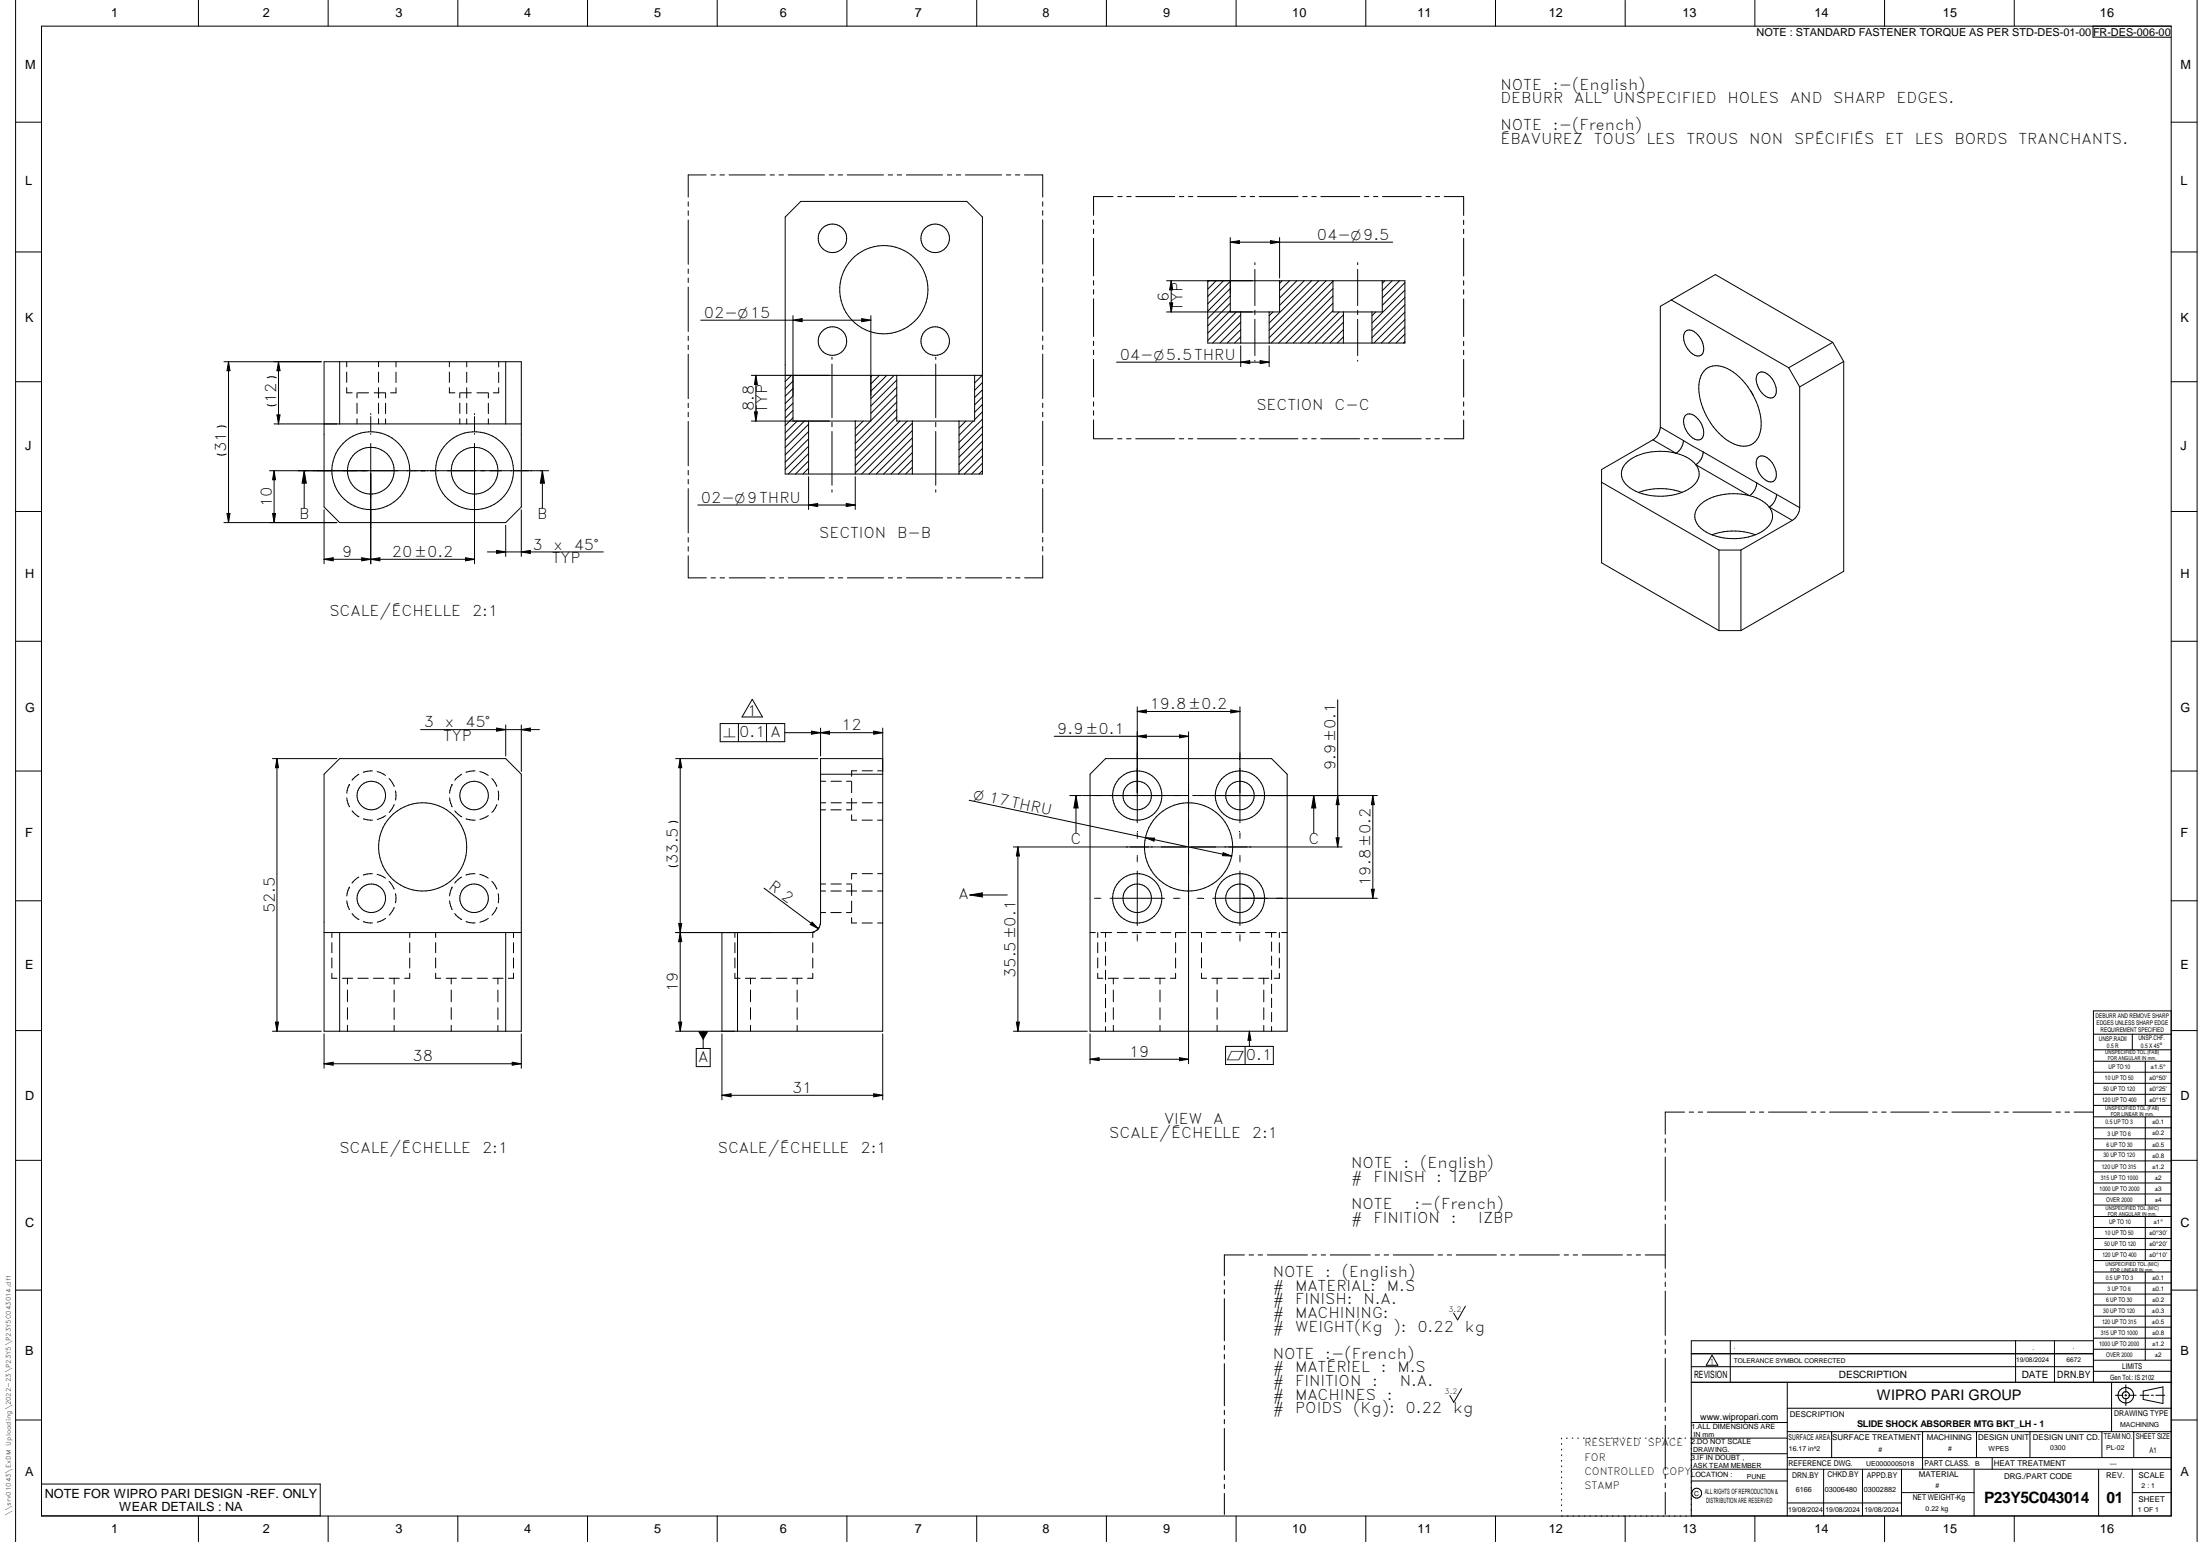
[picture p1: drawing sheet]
<svg xmlns="http://www.w3.org/2000/svg" width="848mm" height="594mm" viewBox="0 0 848 594" stroke-linecap="round" stroke-linejoin="round" font-family="sans-serif">
<g fill="none" stroke="#000" stroke-width=".39">
<path d="M6 .1v593.9M16 10.1h821v574h-821zM76.5 .1v10M126.5 .1v10M176.5 .1v10M226.5 .1v10M276.5 .1v10M326.5 .1v10M376.5 .1v10M426.5 .1v10M476.5 .1v10M526.5 .1v10"/>
<path d="M576.5 .1v10M626.5 .1v10M676.5 .1v10M726.5 .1v10M776.5 .1v10M806.8 10.1v4.2l30.2 .1M847 .1v593.9M6 47.1h10M837 47.1h10M265.3 77.8v1.7M272.2 67.4h-6.9v8.5M274.1 67.4h1.7"/>
<path d="M277.5 67.4h1.8M281.1 67.4h13.9M296.8 67.4h1.7M300.3 67.4h1.7M303.8 67.4h14M308.7 77.6h64l6 6v99h-76v-99zM319.6 67.4h1.7M323.1 67.4h1.7M326.6 67.4h14M342.4 67.4h1.7M345.9 67.4h1.7M349.4 67.4h13.9"/>
<path d="M365.2 67.4h1.7M368.6 67.4h1.8M372.2 67.4h13.9M387.9 67.4h1.7M391.4 67.4h1.7M394.9 67.4h7.1v8.5M402 77.7v1.7M429 75.7h-7.4v7.3M430.9 75.7h1.7M434.3 75.7h1.8M437.9 75.7h14.9M454.6 75.7h1.8"/>
<path d="M458.1 75.7h1.7M461.6 75.7h15M478.4 75.7h1.7M481.9 75.7h1.7M485.4 75.7h15M502.2 75.7h1.7M505.7 75.7h1.7M509.2 75.7h15M525.9 75.7h1.7M529.5 75.7h1.7M532.9 75.7h15M549.7 75.7h1.7"/>
<path d="M553.2 75.7h1.7M556.7 75.7h7.5v7.3M6 97.1h10M265.3 81.2v1.8M265.3 84.8v17M402 81.2v1.7M402 84.7v17.1M421.6 84.8v1.7M421.6 88.3v1.7M421.6 91.8v14.5M474.3 93.3l3.5-.6v1.2zM474.3 93.3h62.6"/>
<path d="M474.3 91.5v28.7M489.8 92.7l3.5 .6-3.5 .6zM493.3 91.5v15.6M564.2 84.8v1.7M564.2 88.3v1.7M564.2 91.8v14.5M837 97.1h10M265.3 103.6v1.7M265.3 107.1v1.7M265.3 110.6v17.1M402 103.6v1.7M402 107.1v1.7"/>
<path d="M402 110.6v17.1M421.6 108.1v1.7M421.6 111.6v1.7M421.6 115.1v14.5M450.9 116.7h1.2l-.6 3.5zM451.5 108.2v12M451.5 108.2l.6 3.5h-1.2zM465.6 108.2v24h76v-24h-91.9M466 108.2l-.4 .4M468.8 108.2l-3.2 3.2M471.6 108.2l-6 6M474.3 108.4l-8.7 8.7"/>
<path d="M474.3 111.2l-8.7 8.7M474.3 114l-8.7 8.7M474.3 116.8l-8.7 8.8M474.3 119.7l-8.7 8.7M483.7 101.2v.8M483.7 103.8v13.9M483.7 119.5v1.7M493.3 108.2v12h-43.6M494.2 108.2l-.9 1M497.1 108.2l-3.8 3.8M499.9 108.2l-6.6 6.6M502.8 108.2l-9.5 9.4"/>
<path d="M505.6 108.2l-16.4 16.3M508.4 108.2l-19.2 19.1M511.2 108.2l-22 21.9M513.8 119.7l-12.4 12.5M513.8 108.4l-23.7 23.8M513.8 111.2l-20.9 21M513.8 114l-18.1 18.2M513.8 116.8l-15.2 15.4M513.8 108.2v12h19v-12M523.4 101.2v.8M523.4 103.8v13.9M523.4 119.5v1.7"/>
<path d="M533.9 108.2l-1.1 1M536.7 108.2l-3.9 3.8M539.5 108.2l-6.7 6.6M541.6 111.8l-12.7 12.7M541.6 114.6l-12.7 12.7M541.6 117.4l-12.7 12.7M541.6 108.9l-8.8 8.7M564.2 108.2v1.7M564.2 111.6v1.8M564.2 115.1v14.6M644.3 115.6l16.9-9.8 45.3 26.1M644.3 115.6l45.2 26.1"/>
<path d="M644.3 115.6l-4.3 2.4v46.5M86.3 139.4h37.6M88.1 139.4l.5 3.4h-1.1zM88.1 139.4v61.9M107.4 139.4v23.9M107.4 139.4l.5 3.4h-1.1zM124.9 139.4h76.1v55.9l-6.1 6h-64l-6-6zM130.9 139.4v23.9M133.6 139.4v1.9M145.9 139.4v1.9M152.7 139.4v2M173.2 139.4v1.9"/>
<path d="M179.9 139.4v2M192.2 139.4v2M194.9 139.4v23.9M265.3 129.5v1.7M265.3 133v1.7M265.3 136.5v17.1M270.1 123.4h65.6M305.7 123.4l3.5-.6v1.2zM305.7 121.6v40.6M320.7 137.6v.8M332.2 122.8l3.5 .6-3.5 .6zM335.7 121.6v40.6h-46.1"/>
<path d="M360.7 137.6v.8M402 129.5v1.6M402 133v1.7M402 136.4v17.1M421.6 131.4v1.7M421.6 134.9v1.8M421.6 138.4v14.6M430.4 139.5h58.8M476.6 120.2l-11 11M478.3 139.5l3.5-.6v1.2zM478.3 127l-5.2 5.2M478.3 121.3l-10.9 10.9"/>
<path d="M478.3 129.8l-2.4 2.4M478.3 124.2l-8.1 8M478.3 133.2v8.1M478.3 120.2v12M483.7 123v14M483.7 138.8v.3M485.8 138.9l3.4 .6-3.4 .6zM489.2 133.2v8.1M489.2 120.2v12M490.7 120.2l-1.5 1.4M516.2 120.2l-12 12M517.9 124.2l-8 8"/>
<path d="M517.9 127l-5.2 5.2M517.9 121.3l-10.9 10.9M517.9 129.8l-2.4 2.4M517.9 120.2v12M523.4 123v14M523.4 138.8v.3M528.9 120.2v12M530.4 120.2l-1.5 1.4M541.6 123.1l-9.1 9.1M541.6 131.6l-.6 .6M541.6 125.9l-6.3 6.3M541.6 128.7l-3.5 3.5"/>
<path d="M541.6 120.3l-12 11.9M564.2 131.5v1.7M564.2 135v1.7M564.2 138.5v14.5M649.7 127.7a3.5 3.5 0 0 1 4.8 1.3 6.5 6.5 0 0 1 1.6 7.6 3.4 3.4 0 0 1-4.8-1.3 6.5 6.5 0 0 1-1.6-7.6zM706.5 131.9l4.2 7.4M706.5 131.9l-17 9.8M710.7 139.3l-16.9 9.8M710.7 139.3v80.8l-39.6 22.9M6 147.1h10M103 155.9a3.9 3.9 0 0 0 3.5 0M103 145.5a3.9 3.9 0 0 1 3.5 0"/>
<path d="M106.8 159.9h1.1l-.5 3.4zM133.6 149.4v1.9h2.2M133.6 143.3v4M137.6 151.3v2M137.6 155.3v4M137.9 151.3h4.2M142.9 159.3v.4M144.2 151.3h4.2M145.9 143.3v4M145.9 149.4v3.9M145.9 155.3v4M148.6 151.3v2"/>
<path d="M148.6 155.4v3.9M152.7 149.4v1.9h-2.1M152.7 143.4v4M173.2 149.4v1.9h2.1M173.2 143.3v4M177.2 151.3v2M177.2 155.3v4M177.5 151.3h4.2M179.9 143.4v4M179.9 149.4v3.9M179.9 155.4v3.9M182.9 159.3v.4"/>
<path d="M183.9 151.3h4.1M188.3 151.3v2M188.3 155.4v3.9M192.2 149.4v1.9h-2M192.2 143.4v4M265.3 155.4v1.7M265.3 158.9v1.7M289.6 144.6h30.1M290.8 158.7h1.2l-.6 3.5zM291.4 144.6v17.6M291.4 144.6l.6 3.5h-1.2zM305.1 144.6l-2.4 2.4"/>
<path d="M305.7 152.5l-3 3M305.7 155.3l-3 3M305.7 158.1l-3 3M305.7 146.8l-3 3M305.7 149.6l-3 3.1M315.3 144.6h60.4M320.7 140.3v20.7M336.2 144.6l-.5 .5M339 144.6l-3.3 3.3M341.8 144.6l-6.1 6.1M344.7 144.6l-9 9M345.7 152.1l-10 10"/>
<path d="M345.7 146.4l-10 10M345.7 149.2l-10 10.1M345.7 154.9l-16 16M345.7 157.7l-16 16M345.7 144.6v17.6h30v-17.6M360.7 140.3v20.7M375.7 144.6h3M375.8 144.6l-.1 .1M378.6 144.6l-2.9 2.9M378.7 147.4l-3 3M378.7 150.2l-3 3M378.7 153l-3 3"/>
<path d="M378.7 155.8l-3 3M378.7 158.7l-3 3M402 155.3v1.7M402 158.8v1.7M421.6 154.8v1.7M421.6 158.2v1.8M564.2 154.8v1.7M564.2 158.3v1.7M657.6 142.2a7.9 7.9 0 0 1 9.4 .4 26 26 0 0 1 11.8 22.6 6.8 6.8 0 0 1-10.3 5.9 25.9 25.9 0 0 1-13.6-22.8l.2-1.3a8.1 8.1 0 0 1 2.5-4.8zM674.9 150.6l1 1.8M677.7 143.9a2.92 2.92 0 0 1 4.2 .7 7.5 7.5 0 0 1 2.5 7.7 2.77 2.77 0 0 1-4.5-.2 7.5 7.5 0 0 1-2.5-7.7zM689.5 141.7l4.3 7.4"/>
<path d="M693.8 149.1v46.5M837 147.1h10M83.7 174.9a3.9 3.9 0 0 0 3.5 0M83.7 164.5a3.9 3.9 0 0 1 3.5 0M105.6 163.3h95.4M137.6 161.3v2M142.9 160.5v5.7M142.9 167v.3M142.9 170.9v46.3M145.9 161.3v2M148.6 161.4v1.9M177.2 161.3v2"/>
<path d="M179.9 161.4v1.9M182.9 170.9v46.3M182.9 160.5v5.7M182.9 167v.3M188.3 161.4v1.9M265.3 162.3v17.2M305.7 161l-3 3M307.3 162.2l-4.6 4.6M310.1 162.2l-7.4 7.4M311.7 177.6l-5 5M311.7 174.8l-7.8 7.8M311.7 169.1l-9 9"/>
<path d="M311.7 171.9l-9 9M311.7 163.4l-9 9M311.7 166.3l-9 9M311.7 162.2v20.4M320.7 162.7v1.7M320.7 166.2v20.7M329.7 162.2v20.4M329.9 162.2l-.2 .2M332.7 162.2l-3 3M335.6 162.2l-5.9 5.9M345.7 160.6l-16 16M346.9 162.2l-17.2 17.2"/>
<path d="M349.7 162.2l-20 20M351.7 177.2l-5.4 5.4M351.7 174.4l-8.2 8.2M351.7 171.5l-11.1 11.1M351.7 168.7l-13.9 13.9M351.7 165.9l-16.7 16.7M351.7 163l-19.6 19.6M351.7 162.2v20.4M360.7 162.7v1.7M360.7 166.2v20.7M369.7 162.2v20.4M372.3 162.2l-2.6 2.6"/>
<path d="M375.2 162.2l-5.5 5.5M378.7 178.5l-4.1 4.1M378.7 161.5l-9 9M378.7 164.3l-9 9M378.7 167.1l-9 9M378.7 170l-9 9M378.7 172.8l-9 9M378.7 175.6l-7 7M402 162.3v17.1M421.6 161.8v7.2h7.4M430.8 169h1.7M434.3 169h1.7"/>
<path d="M437.8 169h15M454.6 169h1.7M458.1 169h1.7M461.6 169h15M478.4 169h1.7M481.9 169h1.7M485.4 169h14.9M502.2 169h1.7M505.6 169h1.8M509.1 169h15M525.9 169h1.7M529.4 169h1.7"/>
<path d="M532.9 169h15M549.7 169h1.7M553.2 169h1.7M564.2 161.8v7.2h-7.5M637.2 169.5l-19.8 11.4v35.9l45.2 26.2M637.2 169.5l8.9 5.1M640 164.5a6.4 6.4 0 0 1-2.8 5M640 164.5l8.9 5.2M646.1 174.6l2.7 .9 2.4 1.2 2.5 2.3M646.1 174.6a21.1 21.1 0 0 0-19.3 3.8 5.9 5.9 0 0 0 1.6 9.6 22.6 22.6 0 0 0 23.6-.3 5.8 5.8 0 0 0 1.7-8.7M648.9 169.7a6.1 6.1 0 0 1-2.8 4.9M648.9 169.7l7.6 4.4"/>
<path d="M649.7 160.1a3.4 3.4 0 0 1 4.8 1.3 6.5 6.5 0 0 1 1.6 7.5 3.4 3.4 0 0 1-4.8-1.3 6.5 6.5 0 0 1-1.6-7.5zM653.7 179l20.7 12M656.5 174.1a6.1 6.1 0 0 1-2.8 4.9M656.5 174.1l20.7 12M677.7 176.2a3.4 3.4 0 0 1 4.8 1.3 6.4 6.4 0 0 1 1.6 7.6 2.92 2.92 0 0 1-4.2-.7 7.5 7.5 0 0 1-2.5-7.7zM6 197.1h10M87.5 197.8h1.1l-.5 3.5zM103.9 181.4h102.6M105.1 197.8h1.1l-.5 3.5zM105.7 181.4v19.9M105.7 181.4l.5 3.4h-1.1zM117.3 181.4v14.3"/>
<path d="M117.3 181.4l.8 4.7h-1.6zM124.9 196.4v20.8M201 196.4v18M206.7 181.4h4.8M209.1 181.4v14.3M209.1 181.4l.8 4.7h-1.6zM265.3 181.2v1.8M265.3 184.7v1.7M265.3 188.3v17M269 194.6h60.7M311.7 180.4l-2.2 2.2M311.7 183.6v12.7"/>
<path d="M311.7 194.6l3.5-.6v1.2zM320.7 188.7v.9M326.2 194l3.5 .6-3.5 .6zM329.7 183.6v12.7M351.7 180l-2.6 2.6M360.7 188.7v.9M378.7 181.3l-1.3 1.3M402 181.2v1.7M402 184.7v1.7M402 188.2v17.1M617.4 185.8l45.2 26.1M631.7 189.7a24.8 24.8 0 0 1 16.7 0"/>
<path d="M674.4 191l3.9 1.4 2.1 1.4 1.6 1.5M674.4 191a21.3 21.3 0 0 0-19.3 3.7 5.9 5.9 0 0 0 1.5 9.6 22.6 22.6 0 0 0 23.7-.2 5.8 5.8 0 0 0 1.7-8.8M677.2 186.1a6.2 6.2 0 0 1-2.8 4.9M677.2 186.1l7.6 4.4M682 195.3l8.9 5.2M684.8 190.5a5.9 5.9 0 0 1-2.8 4.8M684.8 190.5l9 5.1M693.8 195.6a6.4 6.4 0 0 1-2.9 4.9M837 197.1h10M86.3 201.3h43.6M124.9 215.5l3.5-.6v1.2zM124.9 215.5h58"/>
<path d="M139.4 214.9v1.2l7-1.2v1.2zM179.5 214.9l3.4 .6-3.4 .6zM187.9 212.6h44.7M191.4 212l3.5 .6-3.5 .6zM194.9 202.4v12M201 212.6l3.4-.6v1.2zM265.3 214.1v8.5h7M265.3 207.1v1.7M265.3 210.6v1.7M402 207.1v1.7M402 210.6v1.7M402 214.1v8.5h-7"/>
<path d="M659.9 206a24.8 24.8 0 0 1 16.8 0M662.6 211.9h8.5M662.6 211.9v31.1M671.1 211.9v31.1M690.9 200.5l-19.8 11.4M274.1 222.6h1.7M277.6 222.6h1.7M281.1 222.6h14M296.9 222.6h1.7M300.4 222.6h1.7M303.9 222.6h13.9M319.7 222.6h1.7"/>
<path d="M323.1 222.6h1.8M326.6 222.6h14M342.4 222.6h1.7M345.9 222.6h1.7M349.4 222.6h14M365.2 222.6h1.7M368.7 222.6h1.7M372.2 222.6h14M388 222.6h1.7M391.5 222.6h1.7M6 247.1h10M662.6 243h8.5"/>
<path d="M837 247.1h10M194.9 279.3v12M201 279.3v17.9M277.6 278.8h24.9v7h-24.9zM284.6 278.8v7M290 269.4l3.9 6.8h-7.9zM295.5 278.8v7M438.4 272.3v44.7M438.4 274.1h39.6M438.4 274.1l3.5-.6v1.2zM474.5 273.5l3.5 .6-3.5 .6zM478 272.3v44.7"/>
<path d="M515.7 269.6v56.7M6 297.1h10M105 292.3h24.9M106.8 292.3l.6 3.5h-1.2zM106.8 292.3v105M130.9 292.3h64l6.1 6v99h-76.1v-99zM138.3 298.3l-2.6 2.3M143.6 297l-3.6 .5M145.4 297.3l3.2 1.4M150 299.9l1.9 3M162.1 281.1h45.8M178 298.3l-2.7 2.3"/>
<path d="M183.1 297l-3.5 .5M185 297.3l3.2 1.4M189.6 299.9l1.9 3M191.4 280.5l3.5 .6-3.5 .6zM201 281.1l3.4-.6v1.2zM260.4 292.3h54.9M262.2 292.3l.6 3.5h-1.2zM262.2 292.3v105M302.5 282.3h37.8M312.8 281.7l7 1.2v-1.2l-7 1.2zM316.3 280.5v10.8M316.3 298.3h24"/>
<path d="M330.3 297h-2v2.1M332.4 297h3.9M336.8 281.7l3.5 .6-3.5 .6zM338.3 297h2M340.3 280.5v116.8h-79.9M340.3 292.3h-24v63a4 4 0 0 1-4 4M406.4 283.7h51.8M426.2 292.3h64l6 6v99h-76v-99zM438.4 283.7l3.5-.6v1.2zM454.7 283.1l3.5 .6-3.5 .6zM458.2 281.9v127.9M837 297.1h10"/>
<path d="M133.7 307.4l1 3.5M134.7 302.2l-1 3.4M134.7 302.2h.1M135.7 312.4l2.7 2.3M140.1 315.5l3.5 .5M148.6 314.2l-3.2 1.5M151.9 310l-1.9 3M152.4 304.7l.3 1.8-.3 1.7M173.3 307.4l1 3.5M174.2 302.2h.1M174.2 302.2l-.9 3.4M175.3 312.4l2.7 2.3"/>
<path d="M179.7 315.5l3.5 .5M188.3 314.2l-3.3 1.5M191.6 310l-2 3M192 304.7l.1 3.5M261.3 316.9a3.9 3.9 0 0 0-3.5 0M316.3 312h2M316.3 301h2M316.3 309.3h2M320.3 312h4M320.3 301h4M320.3 309.3h4M326.3 312h2"/>
<path d="M326.3 301h2M326.3 309.3h4M328.3 313.9v2.1h1.9M328.3 301.2v4.2M328.3 307.6v4.2M332.3 316h4M332.4 309.3h3.9M338.3 316h2M338.3 309.3h2M373.6 308.3l101.2 21.5M412.4 306.5h4.8M414.8 306.5v14.4"/>
<path d="M414.8 306.5l.8 4.8h-1.6zM417.4 306.5h40.6M459.8 306.5h1.8M461.9 306.5h69.1M506.4 306.5l.8 4.8h-1.6zM506.4 306.5v14.4M515.7 306.5l.5 3.5h-1.1zM529.2 306.5l.6 3.5h-1.1zM529.2 306.5v39.6M138.3 337.9l-2.6 2.3M143.6 336.6l-2 .1-1.6 .4M145.4 336.8l3.2 1.5"/>
<path d="M150 339.6l1.9 2.9M178 337.9l-2.7 2.3M183.1 336.6l-2 .1-1.5 .4M185 336.8l3.2 1.5M189.6 339.6l1.9 2.9M261.3 333.5a3.9 3.9 0 0 1-3.5 0M330.3 336.6h-2v2.1M332.4 336.6h3.9M338.3 336.6h2M390.7 326.3h126.7M392.4 326.3v71M392.4 326.3l.6 3.5h-1.2z"/>
<path d="M438.4 320.8v1.8M438.4 322.9v.1M438.4 329.6v.1M438.4 330v1.7M438.4 332v.1M438.4 335.6v21M441.5 322.7l3.6 .2-.3 1.2zM471.5 328.5l3.3 1.3-3.5-.2zM478 329.6v.1M478 330v1.7M478 332v.1M478 320.8v1.8"/>
<path d="M478 322.9v.1M478 335.6v21M515.1 322.8h1.1l-.5 3.5zM6 347h10M124.9 359.3h6M127.9 359.3v1.9M130.9 359.3h70.1M130.9 359.3v38M133.7 347l1 3.4M134.7 341.8l-1 3.4M134.7 341.8h.1M135.7 352l1.3 1.4 1.4 .9"/>
<path d="M140.1 355l1.5 .5 2 .1M148.6 353.8l-3.2 1.5M151.9 349.6l-1.9 3M152.4 344.3l.3 1.8-.3 1.8M157.9 359.3v1.9M167.9 359.3v1.9M173.3 347l1 3.4M174.2 341.8h.1M174.2 341.8l-.9 3.4M175.3 352l1.3 1.4 1.4 .9M179.7 355l1.4 .5 2.1 .1M188.3 353.8l-3.3 1.5"/>
<path d="M191.6 349.6l-2 3M192 344.3l.1 3.6M194.9 359.3v38M198 359.3v1.9M260.4 359.3h52.2M261.6 355.8h1.2l-1.2 7h1.2zM278.3 359.3v38M283.3 359.3v1.9M284.3 359.3v38M294.5 342.2l21 15.6M313 359.3h.3M313.1 355.3l2.4 2.5-3.2-1.6z"/>
<path d="M313.3 359.3v1.9M314.1 359l-.8 .3M315.9 357.2l-1.1 1.3M316.3 355.4l-.1 .9M316.3 351.6h2M316.3 340.6h2M316.3 343.3h2M320.3 351.6h4M320.3 343.3h4M320.3 340.6h4M326.3 351.6h2M326.3 343.3h3.9"/>
<path d="M326.3 340.6h2M328.3 340.9v4.1M328.3 347.2v4.2M328.3 353.5v2.1h1.9M332.3 343.3h4M332.3 355.6h4M338.3 343.3h2M338.3 355.6h2M373.9 344.8h14.4M373.9 344.8l4.8-.8v1.6zM420.2 359.3h2M421.9 346.1h.1"/>
<path d="M422.3 346.1h1.8M423.2 359.3v1.9M424.3 346.1h.1M424.4 359.3h4.1M426.2 359.3v1.8M427.9 346.1h21M434.6 359.3h-3.9M436.4 359.3h3.6M441.8 359.3h3.7M447.5 359.3h3.8M452.4 346.1h.1M452.7 346.1h1.8"/>
<path d="M453.2 359.3v1.9M453.3 359.3h3.9M454.8 346.1h.1M459.1 359.3h3.9M461.5 346.1h.1M461.9 346.1h1.7M463.2 359.3v1.9M465 359.3h3.8M467.5 346.1h63.5M474.6 359.3h-3.8M476.4 359.3h3.6M481.8 359.3h3.8"/>
<path d="M487.8 359.3h4.2M490.2 359.3v1.8M493.2 359.3v1.9M494.1 359.3h2.1M528.7 342.6h1.1l-.6 3.5zM837 347h10M127.9 374.9v2h2M127.9 363.2v3.9M127.9 369.1v3.8M132 376.9h3.9M133.9 376.9v2.2M138 376.9h3.9"/>
<path d="M144 376.9h4M150 376.9h3.9M151.9 376.9v2.2M157.9 375v1.9h-1.9M157.9 363.2v3.9M157.9 369.1v3.9M167.9 374.9v2h2M167.9 363.2v3.9M167.9 369.1v3.8M172 376.9h3.9M173.9 376.9v2.2M178 376.9h3.9"/>
<path d="M184 376.9h3.9M190 376.9h3.9M191.9 376.9v2.2M198 375v1.9h-2M198 363.2v3.9M198 369.1v3.9M283.3 374.9v2h2M283.3 363.2v3.9M283.3 369.1v3.8M287.4 376.9h3.9M289.3 376.9v2.2M293.3 376.9h4"/>
<path d="M299.3 376.9h4M305.4 376.9h3.9M307.3 376.9v2.2M313.3 375v1.9h-2M313.3 363.2v3.9M313.3 369.1v3.9M423.2 374.9v2h2M423.2 363.2v3.9M423.2 369.1v3.8M426.2 363v3.5M426.2 368.4v3.5M426.2 373.8v3.6"/>
<path d="M426.2 379.2v3.6M427.2 376.9h3.9M429.2 376.9v2.2M433.2 376.9h3.9M438.4 360.1v.1M438.4 360.4v1.8M438.4 362.5v.1M439.2 376.9h3.9M445.2 376.9h4M447.2 376.9v2.2M453.2 375v1.9h-2M453.2 363.2v3.9"/>
<path d="M453.2 369.1v3.9M463.2 374.9v2h2M463.2 363.2v3.9M463.2 369.1v3.8M467.2 376.9h3.9M469.2 376.9v2.2M473.2 376.9h3.9M478 360.1v.1M478 360.4v1.8M478 362.5v.1M479.2 376.9h4M485.2 376.9h3.9"/>
<path d="M487.2 376.9v2.2M490.2 362.9v3.6M490.2 368.3v3.6M490.2 373.8v3.6M490.2 379.2v3.6M493.2 375v1.9h-2M493.2 363.2v3.9M493.2 369.1v3.9M6 397h10M105 397.3h18.9M106.2 393.8h1.2l-.6 3.5zM124.9 398.3v13.3"/>
<path d="M133.9 381.4v4.5M133.9 388.2v4.5M133.9 395v2.3M151.9 381.5v4.5M151.9 388.3v4.5M151.9 395.1v2.2M173.9 381.4v4.5M173.9 388.2v4.5M173.9 395v2.3M191.9 381.5v4.5M191.9 388.3v4.5M191.9 395.1v2.2"/>
<path d="M201 398.3v13.3M261.6 393.8h1.2l-.6 3.5zM271.1 397.3v6.6M278.3 398.3v25.4M289.3 381.4v4.5M289.3 388.2v4.5M289.3 395v2.3M307.3 381.5v4.5M307.3 388.3v4.5M307.3 395.1v2.2M340.3 398.3v25.4M390.7 397.3h28.4"/>
<path d="M391.8 393.8h1.2l-.6 3.5zM420.2 398.3v11.5M426.2 384.6v3.6M426.2 390.1v3.6M426.2 395.5v1.8M429.2 381.4v4.5M429.2 388.2v4.5M429.2 395v2.3M447.2 381.5v4.5M447.2 388.3v4.5M447.2 395.1v2.2M469.2 381.4v4.5"/>
<path d="M469.2 388.2v4.5M469.2 395v2.3M481.6 397.3v5.8M481.6 397.3l.6 3.5h-1.1zM487.2 381.5v4.5M487.2 388.3v4.5M487.2 395.1v2.2M490.2 384.6v3.6M490.2 390.1v3.5M490.2 395.5v1.8M807 398.4h30M822 398.4v6.1"/>
<path d="M837 397h10M837 389.5h-30v143.1M124.9 409.8l3.5-.6v1.2zM124.9 409.8h76.1M197.4 409.2l3.6 .6-3.6 .6zM268.4 403.9h5.4v7h-5.4zM420.2 408.1l3.5-.6v1.1zM420.2 408.1h38M454.7 407.5l3.5 .6-3.5 .5zM472.4 403.1h18.5v7h-18.5zM480 403.1v7M807 404.5h30"/>
<path d="M807 408.9h30M807 413.1h30M807 417.4h30M827 408.9v17M278.3 422h62M278.3 422l3.5-.6v1.2zM336.8 421.4l3.5 .6-3.5 .6zM641.9 438.7v1.8M649.4 428.5h-7.5v8.5M651.2 428.5h1.7M654.6 428.5h1.8M658.2 428.5h14.7"/>
<path d="M674.7 428.5h1.7M678.2 428.5h1.7M681.7 428.5h14.8M698.3 428.5h1.7M701.8 428.5h1.7M705.3 428.5h14.7M721.9 428.5h1.7M725.3 428.5h1.8M728.9 428.5h14.7M745.4 428.5h1.7M748.9 428.5h1.7M752.4 428.5h14.8"/>
<path d="M769 428.5h1.7M772.5 428.5h1.7M776 428.5h14.7M792.6 428.5h1.7M796 428.5h1.8M799.5 428.5h7.4M807 421.6h30M807 425.9h30M807 430.3h30M807 434.5h30M807 438.7h30M827 430.3v34"/>
<path d="M6 447h10M641.9 442.3v1.6M641.9 445.8v17M807 443h30M807 447.3h30M807 451.5h30M807 455.8h30M807 460h30M837 447h10M641.9 464.6v1.7M641.9 468.1v1.7M641.9 471.6v17.1"/>
<path d="M807 464.3h30M807 468.7h30M807 472.9h30M807 477.1h30M827 468.7v16.9M6 497h10M472 493.4v1.6M472 496.8v1.8M479.7 483.5h-7.7v8M481.5 483.5h1.7M485 483.5h1.7M488.5 483.5h15.5"/>
<path d="M505.8 483.5h1.7M509.3 483.5h1.7M512.8 483.5h15.5M530.1 483.5h1.7M533.6 483.5h1.7M537.1 483.5h15.5M554.4 483.5h1.7M557.9 483.5h1.7M561.4 483.5h15.5M578.7 483.5h1.6M582.2 483.5h1.7M585.6 483.5h15.5"/>
<path d="M603 483.5h1.6M606.4 483.5h1.8M609.9 483.5h15.5M627.2 483.5h1.7M630.7 483.5h1.7M634.2 483.5h7.7M641.9 490.4v1.7M641.9 493.9v1.7M641.9 497.4v17.1M807 481.4h30M807 485.6h30M807 490.1h30"/>
<path d="M807 494.3h30M807 498.6h30M827 490.1v33.9M837 497h10M472 500.3v16.3M472 518.3v1.8M564.9 503.2l-3 5.3-1.5-2.6M641.9 516.3v1.6M641.9 519.8v1.7M667 516.6v16M777 516.6v16M792 516.6v16"/>
<path d="M807 502.8h30M807 507.1h30M807 511.3h30M807 515.5h30M807 519.8h30M807 516.6h-155v67.5M472 521.8v1.7M472 525.4v16.2M563.5 535l-3.1 5.3-1.5-2.7M641.9 523.2v17.1M652 532.6h185.2M652 521.5h155"/>
<path d="M652 526.5h155M660 522.1l2.2 3.9h-4.5zM689 532.6v51.4M807 524h30M807 528.3h30M814 532.6v19M815.5 537.5h2.8M819.1 537.5h.7M819.5 533.5v2.9M819.5 537.2v.7M819.5 538.7v2.8M820.6 537.5h2.9"/>
<path d="M825 537.5h3.4M826.2 535.9l7.6-1.6v6.4l-7.6-1.5zM829.3 537.5h.8M831 537.5h3.5M6 547.1h10M472 543.3v1.7M472 546.9v1.7M472 550.3v16.2M602 554.1v.3M602 556.2v.3M602 558.3v.3M603.8 554.1h.4"/>
<path d="M606 554.1h.3M608.2 554.1h.3M610.4 554.1h.3M612.6 554.1h.3M614.7 554.1h.3M616.9 554.1h.3M619.1 554.1h.3M621.2 554.1h.3M623.4 554.1h.3M625.6 554.1h.3M627.8 554.1h.3M629.9 554.1h.4"/>
<path d="M632.1 554.1h.3M634.3 554.1h.3M636.5 554.1h.3M638.6 554.1h.3M640.8 554.1h.3M641.9 542.1v1.7M641.9 545.6v1.7M641.9 549.1v17M643 554.1h.3M645.2 554.1h.3M647.3 554.1h.4M649.5 554.1h.3"/>
<path d="M652 548h37M689 542.5h148M689 551.6h148M689 554.1h-37.3M706.1 551.6v10M741.1 551.6v14.4M761.9 551.6v10M782.5 551.6v10M810.3 551.6v10M822.5 551.6v10M837 547.1h10M16 571.8h107.4v12.2h-107.4"/>
<path d="M472 568.3v1.8M472 571.8v1.7M472 575.4v8.1M602 560.5v.3M602 562.6v.3M602 564.8v.3M602 566.9v.3M602 569v.3M602 571.2v.3M602 573.3v.4M602 575.5v.3M602 577.6v.3"/>
<path d="M602 579.8v.3M641.9 567.9v1.7M641.9 571.4v1.8M641.9 574.9v8.6M652 570.6h37M652 560.1h37M689 561.6h148M689 579h44M703 566v18M718 566v18M733 575.1h28M733 566v18"/>
<path d="M761 566v18M768 561.6v4.4M809 566v18M822 566v18M822 575.1h15M837 566h-185M76.5 584.1v9.9M126.5 584.1v9.9M176.5 584.1v9.9M226.5 584.1v9.9M276.5 584.1v9.9M326.5 584.1v9.9"/>
<path d="M376.5 584.1v9.9M426.5 584.1v9.9M476.5 584.1v9.9M526.5 584.1v9.9M576.5 584.1v9.9M602 581.9v.3M626.5 584.1v9.9M652 584h185M676.5 584.1v9.9M726.5 584.1v9.9M776.5 584.1v9.9"/>
<circle cx="320.9" cy="91.8" r="5.5"/>
<circle cx="360.5" cy="91.8" r="5.5"/>
<circle cx="340.7" cy="111.6" r="17"/>
<circle cx="320.9" cy="131.4" r="5.5"/>
<circle cx="360.5" cy="131.4" r="5.5"/>
<circle cx="142.9" cy="181.3" r="15"/>
<circle cx="142.9" cy="181.3" r="9"/>
<circle cx="182.9" cy="181.3" r="9"/>
<circle cx="182.9" cy="181.3" r="15"/>
<circle cx="143.1" cy="306.5" r="5.5"/>
<circle cx="182.8" cy="306.5" r="5.5"/>
<circle cx="438.4" cy="306.5" r="5.5"/>
<circle cx="438.4" cy="306.5" r="9.5"/>
<circle cx="478" cy="306.5" r="9.5"/>
<circle cx="478" cy="306.5" r="5.5"/>
<circle cx="162.9" cy="326.3" r="17"/>
<circle cx="458.2" cy="326.3" r="17"/>
<circle cx="143.1" cy="346.1" r="5.5"/>
<circle cx="182.8" cy="346.1" r="5.5"/>
<circle cx="438.4" cy="346.1" r="5.5"/>
<circle cx="438.4" cy="346.1" r="9.5"/>
<circle cx="478" cy="346.1" r="9.5"/>
<circle cx="478" cy="346.1" r="5.5"/>
<circle cx="819.5" cy="537.5" r="2.99"/>
<circle cx="819.5" cy="537.5" r="1.39"/>
<circle cx="654.1" cy="575.3" r="1.9"/>
</g>
<g fill="#000">
<path d="M474.3 93.3l3.5-.6v1.2zM489.8 92.7l3.5 .6-3.5 .6zM451.5 108.2l.6 3.5h-1.2zM450.9 116.7h1.2l-.6 3.5zM305.7 123.4l3.5-.6v1.2zM332.2 122.8l3.5 .6-3.5 .6zM88.1 139.4l.5 3.4h-1.1zM106.8 159.9h1.2l-.6 3.4zM107.4 139.4l.6 3.4h-1.2zM291.4 144.6l.6 3.5h-1.2zM290.8 158.7h1.2l-.6 3.5zM478.3 139.5l3.5-.6v1.2z"/>
<path d="M485.8 138.9l3.4 .6-3.4 .6zM87.5 197.8h1.1l-.5 3.5zM105.1 197.8h1.1l-.5 3.5zM105.7 181.4l.5 3.4h-1.1zM117.3 181.4l.8 4.7h-1.6zM209.1 181.4l.8 4.7h-1.6zM311.7 194.6l3.5-.6v1.2zM326.2 194l3.5 .6-3.5 .6zM124.9 215.5l3.5-.6v1.2zM139.4 214.9l3.5 .6-3.5 .6zM142.9 215.5l3.5-.6v1.2zM179.5 214.9l3.4 .6-3.4 .6z"/>
<path d="M191.4 212l3.5 .6-3.5 .6zM201 212.6l3.4-.6v1.2zM438.4 274.1l3.5-.6v1.2zM474.5 273.5l3.5 .6-3.5 .6zM106.8 292.3l.6 3.5h-1.2zM191.4 280.5l3.5 .6-3.5 .6zM201 281.1l3.4-.6v1.2zM262.2 292.3l.6 3.5h-1.2zM312.8 281.7l3.5 .6-3.5 .6zM316.3 282.3l3.5-.6v1.2zM336.8 281.7l3.5 .6-3.5 .6zM438.4 283.7l3.5-.6v1.2z"/>
<path d="M454.7 283.1l3.5 .6-3.5 .6zM414.8 306.5l.8 4.8h-1.6zM506.4 306.5l.8 4.8h-1.6zM515.7 306.5l.5 3.5h-1.1zM529.2 306.5l.6 3.5h-1.1zM392.4 326.3l.6 3.5h-1.2zM441.5 322.7l3.6 .2-.3 1.2zM471.5 328.5l3.3 1.3-3.5-.2zM515.1 322.8h1.1l-.5 3.5zM261.6 355.8h1.2l-.6 3.5zM313.1 355.3l2.4 2.5-3.2-1.6zM373.9 344.8l4.8-.8v1.6z"/>
<path d="M528.7 342.6h1.1l-.6 3.5zM262.2 359.3l.6 3.5h-1.2zM106.2 393.8h1.2l-.6 3.5zM261.6 393.8h1.2l-.6 3.5zM269.1 397.3h4l-2 3.5zM391.8 393.8h1.2l-.6 3.5zM124.9 409.8l3.5-.6v1.2zM197.4 409.2l3.6 .6-3.6 .6zM420.2 408.1l3.5-.6v1.1zM454.7 407.5l3.5 .6-3.5 .5zM481.6 397.3l.6 3.5h-1.1zM278.3 422l3.5-.6v1.2z"/>
<path d="M336.8 421.4l3.5 .6-3.5 .6z"/>
</g>
<g font-size="6">
<text x="764.8" y="578.9">P23Y5C043014</text>
<text x="812.1" y="578.9">01</text>
</g>
<g font-size="5.7">
<text x="578.4" y="34.5">NOTE</text>
<text x="598.6" y="34.5">:-(English)</text>
<text x="578.4" y="39.8">DEBURR</text>
<text x="606.8" y="39.8">ALL</text>
<text x="621.7" y="39.8">UNSPECIFIED</text>
<text x="665.9" y="39.8">HOLES</text>
<text x="690" y="39.8">AND</text>
<text x="706.7" y="39.8">SHARP</text>
<text x="731.1" y="39.8">EDGES.</text>
<text x="578.4" y="50.2">NOTE</text>
<text x="598.6" y="50.2">:-(French)</text>
<text x="578.4" y="55.5">ÉBAVUREZ</text>
<text x="614.4" y="55.5">TOUS</text>
<text x="634.7" y="55.5">LES</text>
<text x="650.1" y="55.5">TROUS</text>
<text x="674.3" y="55.5">NON</text>
<text x="691.7" y="55.5">SPÉCIFIÉS</text>
<text x="726.7" y="55.5">ET</text>
<text x="738.1" y="55.5">LES</text>
<text x="753.5" y="55.5">BORDS</text>
<text x="778.1" y="55.5">TRANCHANTS.</text>
<text x="507.7" y="92.4">04-O9.5</text>
<text x="450.6" y="116.2" transform="rotate(-90 450.6 116.2)">6</text>
<text x="455.8" y="119.8" transform="rotate(-90 455.8 119.8)">TYP</text>
<text x="271.3" y="122.5">02-O15</text>
<text x="431.6" y="138.6">04-O5.5THRU</text>
<text x="106.5" y="155.3" transform="rotate(-90 106.5 155.3)">12</text>
<text x="290.5" y="158.5" transform="rotate(-90 290.5 158.5)">8.8</text>
<text x="295.8" y="159" transform="rotate(-90 295.8 159)">TYP</text>
<text x="484.3" y="157.9">SECTION</text>
<text x="514.5" y="157.9">C-C</text>
<text x="87.2" y="174.3" transform="rotate(-90 87.2 174.3)">31</text>
<text x="104.8" y="195.3" transform="rotate(-90 104.8 195.3)">10</text>
<text x="270.2" y="193.7">02-O9THRU</text>
<text x="115.3" y="199.9">B</text>
<text x="207.1" y="199.9">B</text>
<text x="315.8" y="207.1">SECTION</text>
<text x="345.9" y="207.1">B-B</text>
<text x="132" y="214.6">9</text>
<text x="151.1" y="214.6">20±0.2</text>
<text x="205.3" y="211.8">3</text>
<text x="213.4" y="211.8">x</text>
<text x="221.2" y="211.8">45°</text>
<text x="212.7" y="217">TYP</text>
<text x="127" y="237.4">SCALE/ÉCHELLE</text>
<text x="182" y="237.4">2:1</text>
<text x="288" y="275.7">1</text>
<text x="443.2" y="273.2">19.8±0.2</text>
<text x="163.4" y="280.2">3</text>
<text x="171.5" y="280.2">x</text>
<text x="179.3" y="280.2">45°</text>
<text x="324.4" y="281.4">12</text>
<text x="170.8" y="285.5">TYP</text>
<text x="285" y="284">0.1 A</text>
<text x="407.6" y="282.8">9.9±0.1</text>
<text x="514.8" y="296.8" transform="rotate(-90 514.8 296.8)">9.9±0.1</text>
<text x="412.7" y="325">C</text>
<text x="504.4" y="325">C</text>
<text x="261.3" y="332.8" transform="rotate(-90 261.3 332.8)">33.5</text>
<text x="528.4" y="341.2" transform="rotate(-90 528.4 341.2)">19.8±0.2</text>
<text x="296" y="342.2" transform="rotate(37 296 342.2)">R 2</text>
<text x="369.5" y="346.5">A</text>
<text x="105.9" y="351.8" transform="rotate(-90 105.9 351.8)">52.5</text>
<text x="391.5" y="376.8" transform="rotate(-90 391.5 376.8)">35.5±0.1</text>
<text x="261.3" y="382.2" transform="rotate(-90 261.3 382.2)">19</text>
<text x="435.2" y="407.2">19</text>
<text x="159" y="408.9">38</text>
<text x="269.1" y="409.2">A</text>
<text x="480.3" y="408.4">0.1</text>
<text x="305.4" y="421.1">31</text>
<text x="448.7" y="433.1">VIEW</text>
<text x="467.7" y="433.1">A</text>
<text x="427.6" y="438.3">SCALE/ÉCHELLE</text>
<text x="482.6" y="438.3">2:1</text>
<text x="130.9" y="444.1">SCALE/ÉCHELLE</text>
<text x="185.8" y="444.1">2:1</text>
<text x="276.7" y="444.2">SCALE/ÉCHELLE</text>
<text x="331.7" y="444.2">2:1</text>
<text x="520.9" y="450.2">NOTE</text>
<text x="520.9" y="455.4">#</text>
<text x="529.5" y="455.4">FINISH</text>
<text x="541.1" y="450.2">:</text>
<text x="547.5" y="450.2">(English)</text>
<text x="553.6" y="455.4">:</text>
<text x="560.1" y="455.4">IZBP</text>
<text x="520.9" y="465.9">NOTE</text>
<text x="545.2" y="465.9">:-(French)</text>
<text x="520.9" y="471.2">#</text>
<text x="529.5" y="471.2">FINITION</text>
<text x="559.3" y="471.2">:</text>
<text x="569.9" y="471.2">IZBP</text>
<text x="490.6" y="492">NOTE</text>
<text x="510.8" y="492">:</text>
<text x="517.3" y="492">(English)</text>
<text x="490.6" y="497.2">#</text>
<text x="499.2" y="497.2">MATERIAL:</text>
<text x="534.7" y="497.2">M.S</text>
<text x="490.6" y="502.5">#</text>
<text x="499.2" y="502.5">FINISH:</text>
<text x="525.6" y="502.5">N.A.</text>
<text x="490.6" y="507.7">#</text>
<text x="499.2" y="507.7">MACHINING:</text>
<text x="490.6" y="513">#</text>
<text x="499.2" y="513">WEIGHT(Kg</text>
<text x="537.2" y="513">):</text>
<text x="546.4" y="513">0.22</text>
<text x="564.7" y="513">kg</text>
<text x="490.6" y="523.5">NOTE</text>
<text x="510.8" y="523.5">:-(French)</text>
<text x="490.6" y="528.7">#</text>
<text x="490.6" y="534">#</text>
<text x="499.2" y="534">FINITION</text>
<text x="499.2" y="528.7">MATÉRIEL</text>
<text x="529" y="534">:</text>
<text x="532.3" y="528.7">:</text>
<text x="538.7" y="528.7">M.S</text>
<text x="539.6" y="534">N.A.</text>
<text x="490.6" y="539.2">#</text>
<text x="499.2" y="539.2">MACHINES</text>
<text x="534.7" y="539.2">:</text>
<text x="490.6" y="544.5">#</text>
<text x="499.2" y="544.5">POIDS</text>
<text x="521.7" y="544.5">(Kg):</text>
<text x="541.9" y="544.5">0.22</text>
<text x="560.1" y="544.5">kg</text>
</g>
<text font-size="5.6" x="723.5" y="539.3">WIPRO PARI GROUP</text>
<g font-size="5.4">
<text x="278.7" y="284">n</text>
<text x="375" y="307.7" transform="rotate(12 375 307.7)">O 17THRU</text>
<text x="472.8" y="408.4">r</text>
</g>
<g font-size="4.9">
<text x="42.9" y="6.6">1</text>
<text x="101.3" y="6.7">2</text>
<text x="152.5" y="6.7">3</text>
<text x="202.1" y="6.7">4</text>
<text x="252.1" y="6.7">5</text>
<text x="300.6" y="6.7">6</text>
<text x="352.6" y="6.7">7</text>
<text x="401.9" y="6.7">8</text>
<text x="448.4" y="6.7">9</text>
<text x="498.1" y="6.7">10</text>
<text x="546.4" y="6.7">11</text>
<text x="597" y="6.7">12</text>
<text x="648.5" y="6.6">13</text>
<text x="699.4" y="6.6">14</text>
<text x="749" y="6.7">15</text>
<text x="809.5" y="6.6">16</text>
<text x="9.7" y="26.7">M</text>
<text x="840.6" y="26.7">M</text>
<text x="9.7" y="71.4">L</text>
<text x="840.6" y="71.4">L</text>
<text x="9.7" y="124.2">K</text>
<text x="840.6" y="124.2">K</text>
<text x="9.7" y="173.4">J</text>
<text x="840.6" y="173.4">J</text>
<text x="9.7" y="222.7">H</text>
<text x="840.6" y="222.7">H</text>
<text x="9.7" y="274.3">G</text>
<text x="840.6" y="274.3">G</text>
<text x="9.7" y="322.6">F</text>
<text x="840.6" y="322.6">F</text>
<text x="9.7" y="373.3">E</text>
<text x="840.6" y="373.3">E</text>
<text x="9.7" y="423.8">D</text>
<text x="840.6" y="423.8">D</text>
<text x="9.7" y="472.8">C</text>
<text x="840.6" y="472.8">C</text>
<text x="9.7" y="522.1">B</text>
<text x="840.6" y="522.1">B</text>
<text x="9.7" y="568.7">A</text>
<text x="840.6" y="568.7">A</text>
<text x="17.2" y="577">NOTE FOR WIPRO PARI DESIGN -REF. ONLY</text>
<text x="45.9" y="582.3">WEAR DETAILS : NA</text>
<text x="42.9" y="590.6">1</text>
<text x="101.3" y="590.7">2</text>
<text x="152.5" y="590.7">3</text>
<text x="202.1" y="590.7">4</text>
<text x="252.1" y="590.7">5</text>
<text x="300.6" y="590.7">6</text>
<text x="352.6" y="590.7">7</text>
<text x="401.9" y="590.7">8</text>
<text x="448.4" y="590.7">9</text>
<text x="498.1" y="590.7">10</text>
<text x="546.4" y="590.7">11</text>
<text x="597" y="590.7">12</text>
<text x="648.5" y="590.6">13</text>
<text x="699.4" y="590.5">14</text>
<text x="749" y="590.7">15</text>
<text x="809.5" y="590.5">16</text>
</g>
<text font-size="4.2" x="677.1" y="13.9">NOTE : STANDARD FASTENER TORQUE AS PER STD-DES-01-00FR-DES-006-00</text>
<g font-size="3.9">
<text x="653" y="530.9">REVISION</text>
<text x="708.9" y="530.9">DESCRIPTION</text>
<text x="779.4" y="530.9">DATE</text>
<text x="793.1" y="530.9">DRN.BY</text>
<text x="610.8" y="557.1">RESERVED</text>
<text x="635.2" y="557.1">SPACE</text>
<text x="610.8" y="562.7">FOR</text>
<text x="610.8" y="568.3">CONTROLLED</text>
<text x="640.7" y="568.3">COPY</text>
<text x="610.8" y="573.8">STAMP</text>
</g>
<text font-size="3.6" x="715.9" y="549.8">SLIDE SHOCK ABSORBER MTG BKT_LH - 1</text>
<text font-size="3.5" x="655.4" y="547.1">www.wipropari.com</text>
<text font-size="3.3" x="658.8" y="525.7">1</text>
<g font-size="3.1">
<text x="818.1" y="527.3">LIMITS</text>
<text x="815" y="545.5">DRAWING TYPE</text>
<text x="690" y="546.1">DESCRIPTION</text>
<text x="689.5" y="554.6">SURFACE AREA</text>
<text x="706.2" y="554.6">SURFACE TREATMENT</text>
<text x="742.7" y="554.6">MACHINING</text>
<text x="762.5" y="554.6">DESIGN UNIT</text>
<text x="783.6" y="554.6">DESIGN UNIT CD.</text>
<text x="811" y="554.4">TEAM NO.</text>
<text x="823.3" y="554.5">SHEET SIZE</text>
<text x="828.6" y="559.9">A1</text>
<text x="689.4" y="564.9">REFERENCE DWG.</text>
<text x="690.8" y="569.3">DRN.BY</text>
<text x="704.4" y="569.2">CHKD.BY</text>
<text x="719.6" y="569.3">APPD.BY</text>
<text x="739.7" y="569.1">MATERIAL</text>
<text x="741.8" y="564.7">PART CLASS.</text>
<text x="768.6" y="564.7">HEAT TREATMENT</text>
<text x="772.5" y="569.7">DRG./PART CODE</text>
<text x="811.9" y="569.3">REV.</text>
<text x="824.4" y="569.4">SCALE</text>
<text x="737.3" y="578">NET WEIGHT-Kg</text>
<text x="824.4" y="578.5">SHEET</text>
</g>
<text font-size="3" x="832.4" y="403.9">°</text>
<g font-size="2.8">
<text x="558.3" y="505.4">3.2</text>
<text x="813.4" y="531.5">Gen Tol.: IS 2102</text>
<text x="556.9" y="537.2">3.2</text>
<text x="652.1" y="550.4">1.ALL DIMENSIONS ARE</text>
<text x="652" y="556.4">2.DO NOT SCALE</text>
<text x="652" y="562.5">3.IF IN DOUBT ,</text>
<text x="652" y="569.2">LOCATION :</text>
<text x="657.2" y="575.8">ALL RIGHTS OF REPRODUCTION &amp;</text>
<text x="692.2" y="575">6166</text>
<text x="703.4" y="574.9">03006480</text>
<text x="718.4" y="575">03002882</text>
<text x="657.7" y="579.2">DISTRIBUTION ARE RESERVED</text>
</g>
<g font-size="2.7">
<text x="817.3" y="549.9">MACHINING</text>
<text x="652.9" y="553.5">IN mm</text>
<text x="652.7" y="559.5">DRAWING.</text>
<text x="689.6" y="559.1">16.17 in^2</text>
<text x="724.1" y="559.2">#</text>
<text x="751" y="559.1">#</text>
<text x="766.6" y="559">WPES</text>
<text x="790.3" y="558.8">0300</text>
<text x="811.9" y="558.8">PL-02</text>
<text x="652.7" y="565.5">ASK TEAM MEMBER</text>
<text x="673.4" y="569.6">PUNE</text>
<text x="719.4" y="564.9">UE0000005018</text>
<text x="761.4" y="564.9">B</text>
<text x="813.3" y="564.9">---</text>
<text x="746.1" y="573.2">#</text>
<text x="825.6" y="573.4">2 : 1</text>
<text x="653.1" y="576.3">C</text>
<text x="689.4" y="582.4">19/08/2024</text>
<text x="703.7" y="582.5">19/08/2024</text>
<text x="718.7" y="582.6">19/08/2024</text>
<text x="742.3" y="582.2">0.22 kg</text>
<text x="824.1" y="582.4">1 OF 1</text>
</g>
<g font-size="2.5">
<text x="807.8" y="392">DEBURR AND REMOVE SHARP</text>
<text x="808.2" y="394.8">EDGES UNLESS SHARP EDGE</text>
<text x="809.1" y="400.9">UNSP.RADII</text>
<text x="809.8" y="397.6">REQUIREMENT SPECIFIED</text>
<text x="824.4" y="400.7">UNSP.CHF.</text>
<text x="812.2" y="403.6">0.5 R</text>
<text x="825.3" y="403.9">0.5 X 45</text>
<text x="812.8" y="411.8">UP TO 10</text>
<text x="829.1" y="411.9">±1.5°</text>
<text x="811.4" y="416.1">10 UP TO 50</text>
<text x="828.5" y="416.1">±0°50'</text>
<text x="810.4" y="424.5">120 UP TO 400</text>
<text x="810.9" y="420.3">50 UP TO 120</text>
<text x="828.5" y="424.5">±0°15'</text>
<text x="828.5" y="420.3">±0°25'</text>
<text x="811.7" y="433.2">0.5 UP TO 3</text>
<text x="812.5" y="437.5">3 UP TO 6</text>
<text x="829.6" y="437.4">±0.2</text>
<text x="829.6" y="433.2">±0.1</text>
<text x="812" y="441.7">6 UP TO 30</text>
<text x="829.6" y="441.7">±0.5</text>
<text x="810.9" y="445.9">30 UP TO 120</text>
<text x="829.6" y="446">±0.8</text>
<text x="809.9" y="454.4">315 UP TO 1000</text>
<text x="810.3" y="450.2">120 UP TO 315</text>
<text x="829.6" y="450.2">±1.2</text>
<text x="830.7" y="454.4">±2</text>
<text x="809.4" y="458.7">1000 UP TO 2000</text>
<text x="830.6" y="458.7">±3</text>
<text x="811.9" y="463">OVER 2000</text>
<text x="830.7" y="463">±4</text>
<text x="813.1" y="471.6">UP TO 10</text>
<text x="830.1" y="471.6">±1°</text>
<text x="811.4" y="475.9">10 UP TO 50</text>
<text x="828.5" y="475.9">±0°30'</text>
<text x="810.4" y="484.4">120 UP TO 400</text>
<text x="811.2" y="480.1">50 UP TO 120</text>
<text x="828.5" y="484.4">±0°10'</text>
<text x="828.5" y="480.1">±0°20'</text>
<text x="811.7" y="493">0.5 UP TO 3</text>
<text x="812.4" y="497.2">3 UP TO 6</text>
<text x="829.6" y="497.3">±0.1</text>
<text x="829.6" y="493">±0.1</text>
<text x="811.9" y="501.5">6 UP TO 30</text>
<text x="829.6" y="501.5">±0.2</text>
<text x="810.8" y="505.8">30 UP TO 120</text>
<text x="829.6" y="505.8">±0.3</text>
<text x="809.8" y="514.3">315 UP TO 1000</text>
<text x="810.3" y="510.1">120 UP TO 315</text>
<text x="829.6" y="510">±0.5</text>
<text x="829.6" y="514.3">±0.8</text>
<text x="668.4" y="519.9">.</text>
<text x="783.5" y="520">.</text>
<text x="799.1" y="519.9">.</text>
<text x="809.2" y="518.5">1000 UP TO 2000</text>
<text x="829.6" y="518.5">±1.2</text>
<text x="668.4" y="524.9">TOLERANCE SYMBOL CORRECTED</text>
<text x="777.2" y="524.8">19/08/2024</text>
<text x="796.6" y="524.8">6672</text>
<text x="811.9" y="522.8">OVER 2000</text>
<text x="830.6" y="522.7">±2</text>
</g>
<g font-size="2.4">
<text x="4.1" y="556.9" transform="rotate(-90 4.1 556.9)">Uploading\2022-23\P23Y5\P23Y5C043014.dft</text>
<text x="4.1" y="584.1" transform="rotate(-90 4.1 584.1)">\\srv01043\ExDM</text>
</g>
<g font-size="2.1">
<text x="811.5" y="406.1">UNSPECIFIED TOL.(FAB)</text>
<text x="812.5" y="408.5">FOR ANGULAR IN mm.</text>
<text x="811.6" y="427.7">UNSPECIFIED TOL.(FAB)</text>
<text x="813.6" y="430.1">FOR LINEAR IN mm.</text>
<text x="811.7" y="466.1">UNSPECIFIED TOL.(M/C)</text>
<text x="812.5" y="468.5">FOR ANGULAR IN mm.</text>
<text x="811.7" y="487.6">UNSPECIFIED TOL.(M/C)</text>
<text x="813.6" y="489.9">FOR LINEAR IN mm.</text>
</g>
</svg>
